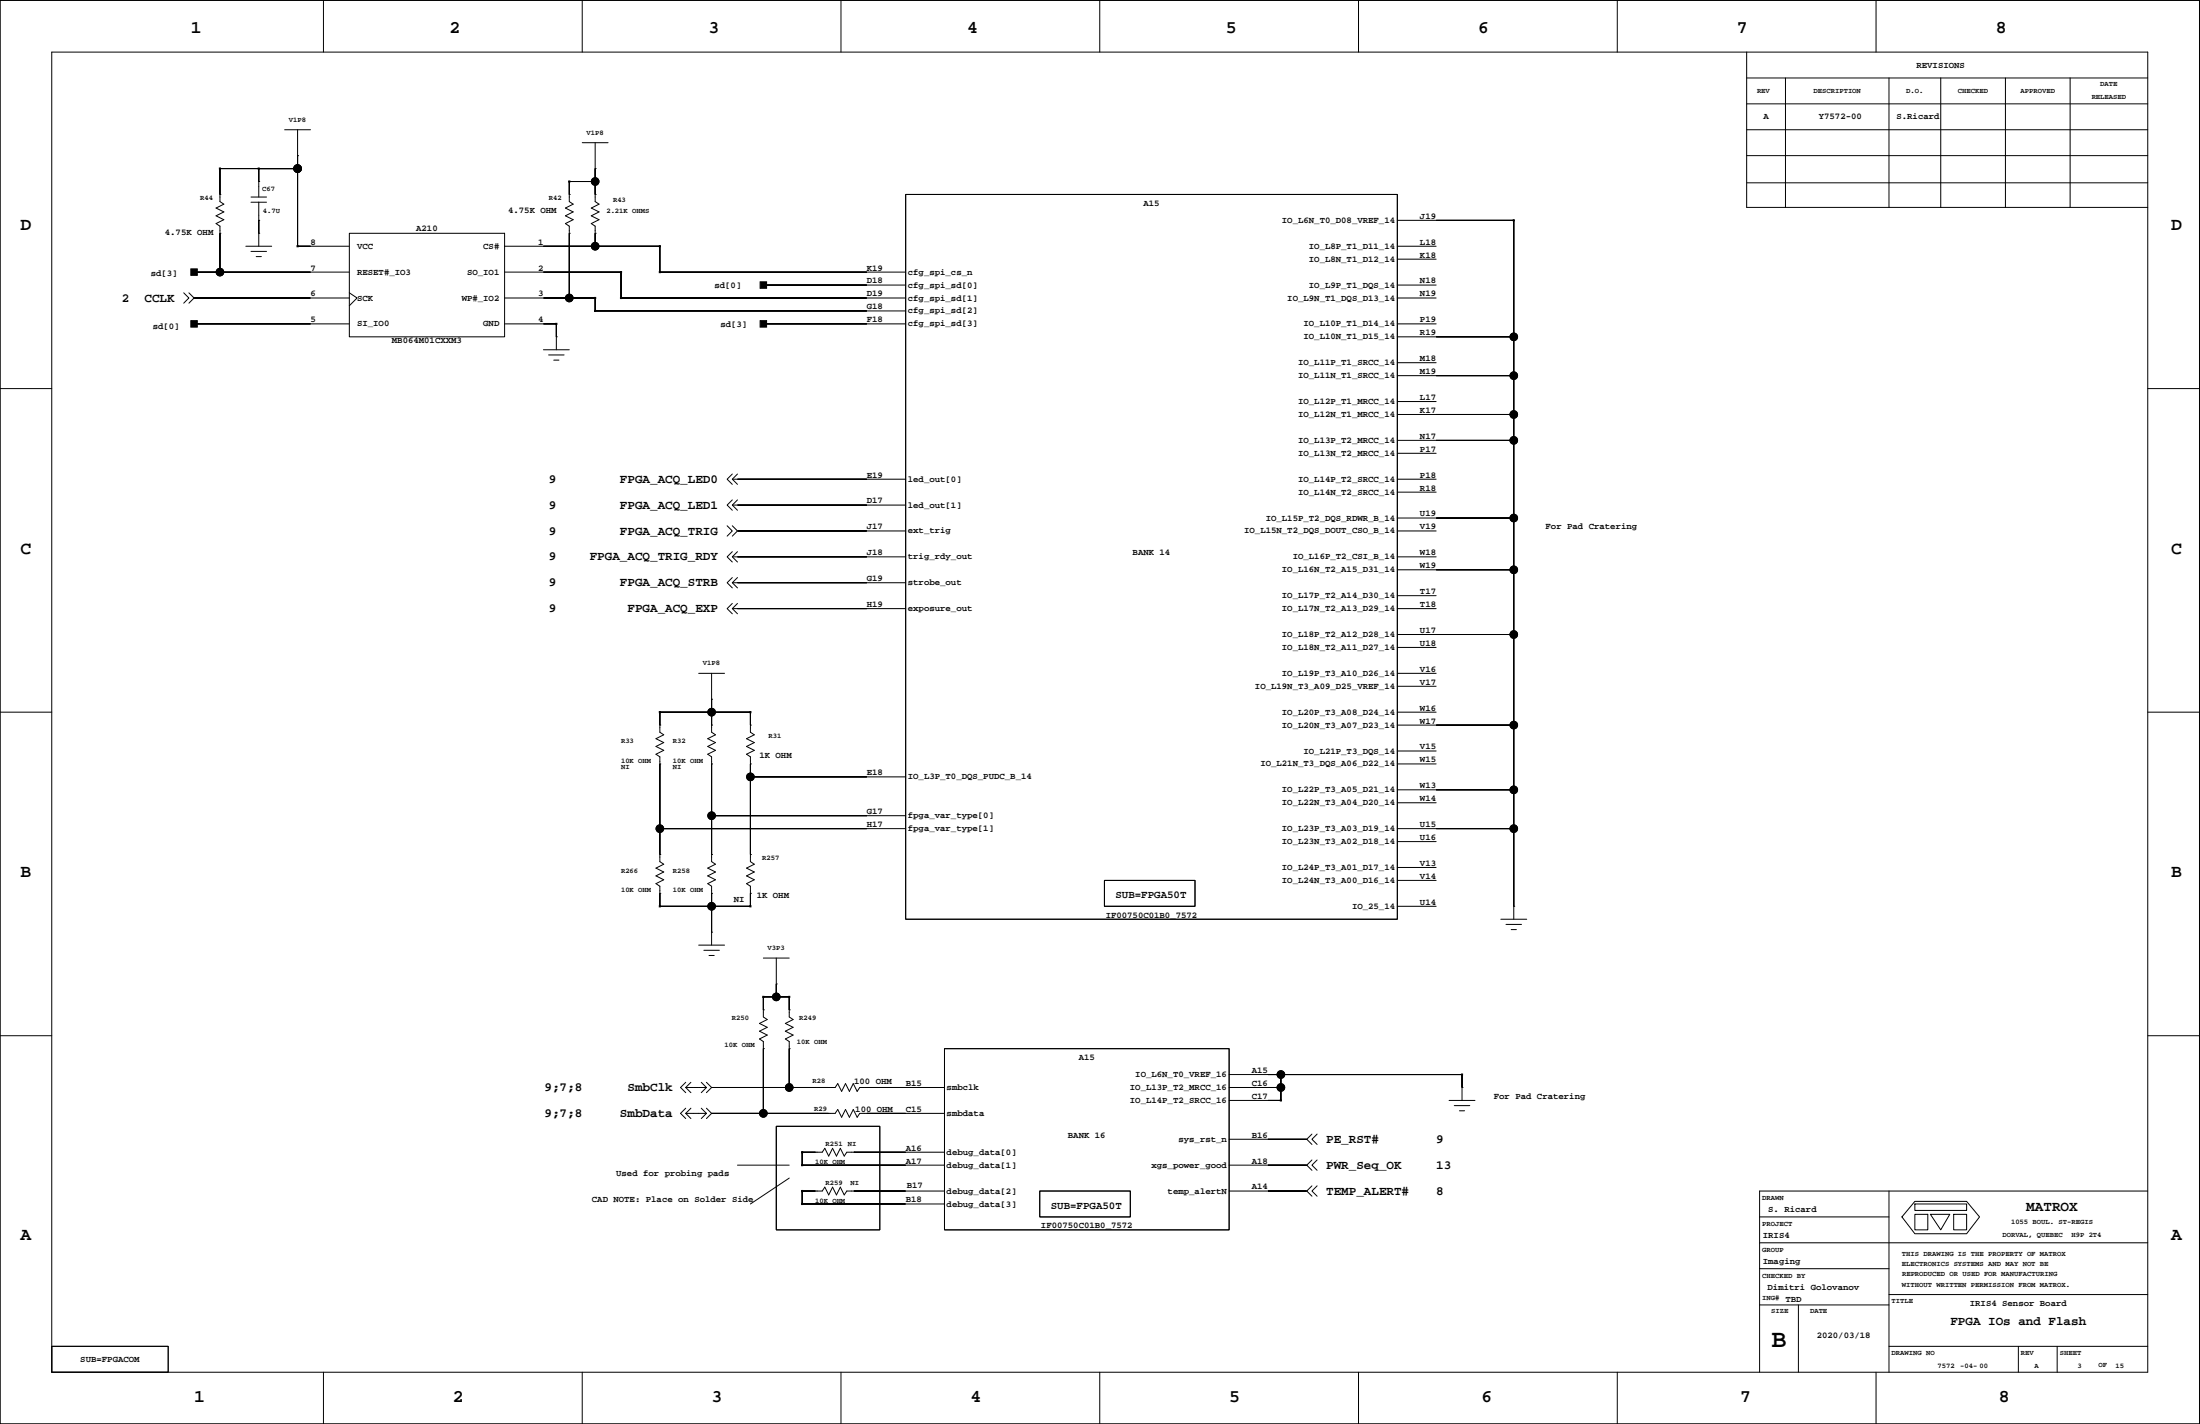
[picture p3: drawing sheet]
<svg xmlns="http://www.w3.org/2000/svg" width="432mm" height="279mm" viewBox="0 0 432 279" stroke-linecap="round" stroke-linejoin="round" font-family="sans-serif">
<g fill="none" stroke="#000" stroke-width=".2">
<path d="M0 .1h431.7v279.3h-431.7zM10.2 10.2h411.3v259h-411.3zM63.5 .1v10.1M114.3 .1v10.1M165.1 .1v10.1M215.9 .1v10.1M266.6 .1v10.1M317.4 .1v10.1M342.8 15.3h78.7M342.8 10.2v30.5h78.7M350.4 15.3v25.4M368.2 .1v10.1"/>
<path d="M370.8 15.3v25.4M380.9 15.3v25.4M393.6 15.3v25.4M406.3 15.3v25.4M43.2 38.2h.1M49.3 38.7h3M49.3 39.7h3M50.8 35.6h.1M50.8 33.1v5.6M50.8 39.7v8.6M55.9 25.5h5M58.4 33.1h.1"/>
<path d="M58.4 30.5h.1M58.4 25.5v22.8h10.2M58.4 33.1h-15.2v6.5l.7 .5-1.5 .7 1.5 .8-1.5 .7 1.5 .8-1.5 .8 .8 .5v9M111.7 38.2h.1M114.3 28h5.1M116.8 38.2h.1M116.8 33.1h.1M116.8 28v11.6l.8 .5-1.5 .7 1.5 .8-1.5 .7 1.5 .8-1.5 .8 .7 .5v3.9M116.8 35.6h-5.1v4l.8 .5-1.5 .7 1.5 .8-1.5 .7 1.5 .8-1.5 .8 .7 .5v14.1M177.8 38.2h96.5v142.2h-96.5zM342.8 35.9h78.7M342.8 30.5h78.7"/>
<path d="M342.8 25.5h78.7M342.8 20.4h78.7M36.1 57.5l1 1-1 1M37.1 57.5l1 1-1 1M38.1 58.5h.1M38.1 58.5h30.5M38.1 53.4h30.5M43.2 45.8h.1M48.2 48.3h5.1M49.3 49.3h3M50.3 50.3h1M50.8 45.8h.1"/>
<path d="M50.8 43.2h.1M68.6 57.5l1.5 1-1.5 1.5M68.6 45.8h30.4v20.3h-30.4zM99 58.5h17.8v2.5h61M99 53.4h22.9v5.1h55.9M99 48.3h30.5v5.1h48.3M111.7 45.8h.1M116.8 45.8h.1M149.8 55.9h28M274.3 55.9h7.6M274.3 58.5h7.6M274.3 48.3h7.6"/>
<path d="M274.3 43.2h22.8v137.2M274.3 50.9h7.6M0 76.2h10.2M38.1 63.5h30.5M99 63.5h10.2v5.1M106.7 68.6h5M107.7 69.6h3M108.7 70.7h1M109.2 66.1h.1M149.8 63.5h28M274.3 63.5h7.6M274.3 66.1h22.8"/>
<path d="M274.3 71.2h7.6M274.3 73.7h22.8M274.3 78.8h7.6M421.5 76.2h10.2M143.7 93l-1 1 1 1M143.7 98.1l-1 1 1 1M143.7 94h34.1M143.7 99.1h34.1M144.7 94h.1M144.7 99.1h.1M144.7 93l-1 1 1 1M144.7 98.1l-1 1 1 1"/>
<path d="M274.3 94h7.6M274.3 81.3h22.8M274.3 86.4h22.8M274.3 88.9h7.6M274.3 96.6h7.6M142.7 103.2l1 1-1 1M143.7 103.2l1 1-1 1M143.7 108.2l-1 1.1 1 1M143.7 113.3l-1 1 1 1.1M143.7 118.4l-1 1 1 1M143.7 109.3h34.1M143.7 114.3h34.1"/>
<path d="M143.7 119.4h34.1M144.7 104.2h.1M144.7 109.3h.1M144.7 114.3h.1M144.7 119.4h.1M144.7 108.2l-1 1.1 1 1M144.7 113.3l-1 1 1 1.1M144.7 118.4l-1 1 1 1M144.7 104.2h33.1M274.3 109.3h7.6M274.3 119.4h7.6M274.3 104.2h7.6"/>
<path d="M274.3 101.6h22.8M274.3 111.8h22.8M274.3 116.9h7.6M0 139.7h10.2M129.5 139.7h17.8v4l.7 .5-1.5 .7 1.5 .8-1.5 .8 1.5 .7-1.5 .8 .8 .5v20.6l.7 .5-1.5 .7 1.5 .8-1.5 .8 1.5 .7-1.5 .8 .8 .5v3.9h-17.8v-3.9l-.8-.5 1.6-.8-1.6-.7 1.6-.8-1.6-.8 1.6-.7-.8-.5v-20.6l-.8-.5 1.6-.8-1.6-.7 1.6-.8-1.6-.8 1.6-.7-.8-.5zM137.1 132.1h5.1M139.7 137.2h.1M139.7 132.1v11.6l.7 .5-1.5 .7 1.5 .8-1.5 .8 1.5 .7-1.5 .8 .8 .5v20.6l.7 .5-1.5 .7 1.5 .8-1.5 .8 1.5 .7-1.5 .8 .8 .5v11.5M274.3 139.7h7.6M274.3 124.5h22.8M274.3 127h7.6M274.3 132.1h7.6"/>
<path d="M274.3 134.7h7.6M421.5 139.7h10.2M129.5 149.9h.1M129.5 142.3h.1M139.7 149.9h.1M139.7 142.3h.1M147.3 149.9h.1M147.3 142.3h.1M147.3 152.4h30.5M274.3 142.3h22.8M274.3 147.3h7.6M274.3 149.9h7.6"/>
<path d="M274.3 155h22.8M274.3 157.5h7.6M129.5 175.3h.1M129.5 167.7h.1M129.5 162.6h48.3M139.7 175.3h.1M139.7 167.7h.1M139.7 160h38.1M147.3 175.3h.1M147.3 167.7h.1M216.8 172.7h17.7v5.1h-17.7zM274.3 162.6h22.8"/>
<path d="M274.3 165.1h7.6M274.3 170.2h7.6M274.3 172.7h7.6M274.3 177.8h7.6M297.1 177.8h.1M137.1 185.4h5.1M138.1 186.5h3.1M139.2 187.5h1M139.7 182.9h.1M149.8 198.1h.1M149.8 188h5.1M152.4 193.1h.1"/>
<path d="M152.4 188v7.6M154.9 198.1h.1M294.6 180.4h5.1M295.6 181.4h3M296.6 182.4h1M0 203.2h10.2M134.6 218.5h4.1M134.6 212.4l-1 1 1 1M134.6 217.4l-1 1.1 1 1M134.6 218.5l1 1M134.6 213.4h4.1M134.6 213.4l1 1"/>
<path d="M135.6 217.4l-1 1.1M135.6 212.4l-1 1M137.6 217.4l1.1 1.1M137.6 212.4l1.1 1M138.7 217.4l1 1.1M138.7 218.5l-1.1 1M138.7 213.4l-1.1 1M138.7 212.4l1 1M139.7 218.5l-1 1M139.7 213.4l-1 1M139.7 218.5h.1M139.7 213.4h.1"/>
<path d="M139.7 218.5h24.2l.5-.8 .8 1.5 .8-1.5 .7 1.5 .8-1.5 .7 1.5 .5-.7h16.7M139.7 213.4h24.2l.5-.8 .8 1.5 .8-1.5 .7 1.5 .8-1.5 .7 1.5 .5-.7h16.7M149.8 205.8h.1M154.9 205.8h.1M154.9 213.4v-9l-.8-.5 1.6-.8-1.6-.8 1.6-.7-1.6-.8 1.6-.8-.8-.5v-3.9h-5.1v3.9l.8 .5-1.5 .8 1.5 .8-1.5 .7 1.5 .8-1.5 .8 .7 .5v14.1M162.5 213.4h.1M162.5 218.5h.1M170.1 213.4h.1M170.1 218.5h.1M185.4 205.8h55.8v35.5h-55.8zM241.2 213.4h10.2M241.2 210.8h45.8v5.1"/>
<path d="M251.4 210.8v5.1h-10.2M284.4 215.9h5.1M285.4 216.9h3.1M286.4 217.9h1.1M287 213.4h.1M421.5 203.2h10.2M144.7 228.6h10.2M152.4 221h20.3v20.3h-20.3zM154.9 231.2l-7.6 5M160 226.1h.1M160 233.7h.1M167.6 226.1h.1"/>
<path d="M167.6 233.7h.1M185.4 233.7h-19.2l-.5 .8-.8-1.6-.7 1.6-.8-1.6-.8 1.6-.7-1.6-.5 .8h-4v2.5h28M185.4 226.1h-19.2l-.5 .7-.8-1.5-.7 1.5-.8-1.5-.8 1.5-.7-1.5-.5 .8h-4v2.5h28M204.1 233.7h17.7v5.1h-17.7zM241.2 233.7h15.3M241.2 228.6h15.3M241.2 223.5h15.3M256.5 233.7h.1M256.5 223.5h.1M256.5 228.6h.1M257.5 232.7l-1 1 1 1M257.5 222.5l-1 1 1 1"/>
<path d="M257.5 227.6l-1 1 1 1M258.5 232.7l-1 1 1 1M258.5 222.5l-1 1 1 1M258.5 227.6l-1 1 1 1M345.4 238.8h25.4M370.8 233.7v35.5M375.8 238.3h2.6v3h-2.6zM375.8 236.2h10.2v1.3h-10.2zM375.8 235.7h10.2l2.5 3.1-2.5 3.3h-10.2l-2.5-3.3zM378.9 238.3h3.8l-1.8 3zM383.5 238.3h2.5v3h-2.5zM421.5 233.7h-76.1v35.5"/>
<path d="M345.4 256h25.4M345.4 248.9h25.4M345.4 243.8h76.1M353 256v13.2M370.8 254h50.7M10.2 264.2h22.8v5h-22.8zM63.5 269.2v10.2M114.3 269.2v10.2M165.1 269.2v10.2M215.9 269.2v10.2M266.6 269.2v10.2M317.4 269.2v10.2"/>
<path d="M368.2 269.2v10.2M370.8 264.2h50.7M396.1 264.2v5M403.8 264.2v5"/>
<circle cx="58.4" cy="33.1" r=".75"/>
<circle cx="116.8" cy="35.6" r=".75"/>
<circle cx="43.2" cy="53.4" r=".75"/>
<circle cx="111.7" cy="58.5" r=".75"/>
<circle cx="116.8" cy="48.3" r=".75"/>
<circle cx="297.1" cy="73.7" r=".75"/>
<circle cx="297.1" cy="66.1" r=".75"/>
<circle cx="297.1" cy="86.4" r=".75"/>
<circle cx="297.1" cy="81.3" r=".75"/>
<circle cx="297.1" cy="101.6" r=".75"/>
<circle cx="297.1" cy="111.8" r=".75"/>
<circle cx="139.7" cy="139.7" r=".75"/>
<circle cx="297.1" cy="124.5" r=".75"/>
<circle cx="147.3" cy="152.4" r=".75"/>
<circle cx="297.1" cy="142.3" r=".75"/>
<circle cx="297.1" cy="155" r=".75"/>
<circle cx="129.5" cy="162.6" r=".75"/>
<circle cx="139.7" cy="177.8" r=".75"/>
<circle cx="139.7" cy="160" r=".75"/>
<circle cx="297.1" cy="162.6" r=".75"/>
<circle cx="152.4" cy="195.6" r=".75"/>
<circle cx="149.8" cy="218.5" r=".75"/>
<circle cx="154.9" cy="213.4" r=".75"/>
<circle cx="251.4" cy="213.4" r=".75"/>
<circle cx="251.4" cy="210.8" r=".75"/>
</g>
<g fill="#000" stroke="#000" stroke-width=".2">
<path d="M43.1 33h.2v.2h-.2z" fill-rule="evenodd"/>
<path d="M43.2 33.1v5.1z" fill-rule="evenodd"/>
<path d="M50.7 33h.2v.2h-.2z" fill-rule="evenodd"/>
<path d="M50.8 33.1v2.5z" fill-rule="evenodd"/>
<path d="M58.4 30.5v2.6z" fill-rule="evenodd"/>
<path d="M43.2 33.1h15.2z" fill-rule="evenodd"/>
<path d="M58.4 33.1v15.2z" fill-rule="evenodd"/>
<path d="M50.8 33.1h7.6z" fill-rule="evenodd"/>
<path d="M111.6 35.5h.2v.2h-.2z" fill-rule="evenodd"/>
<path d="M111.7 35.6v2.6z" fill-rule="evenodd"/>
<path d="M111.7 35.6h5.1z" fill-rule="evenodd"/>
<path d="M116.8 35.6v2.6z" fill-rule="evenodd"/>
<path d="M116.8 33.1v2.5z" fill-rule="evenodd"/>
<path d="M37.5 52.8h1.2v1.2h-1.2z" fill-rule="evenodd"/>
<path d="M38.1 53.4h5.1z" fill-rule="evenodd"/>
<path d="M43.2 45.8v7.6z" fill-rule="evenodd"/>
<path d="M50.8 43.2v2.6z" fill-rule="evenodd"/>
<path d="M58.3 48.2h.2v.2h-.2z" fill-rule="evenodd"/>
<path d="M38.1 58.5h22.8z" fill-rule="evenodd"/>
<path d="M58.4 48.3h2.5z" fill-rule="evenodd"/>
<path d="M43.2 53.4h17.7z" fill-rule="evenodd"/>
<path d="M111.7 45.8v12.7z" fill-rule="evenodd"/>
<path d="M106.7 58.5h5z" fill-rule="evenodd"/>
<path d="M116.7 58.4h.2v.2h-.2z" fill-rule="evenodd"/>
<path d="M106.7 48.3h10.1z" fill-rule="evenodd"/>
<path d="M116.8 45.8v2.5z" fill-rule="evenodd"/>
<path d="M116.8 58.5v2.5z" fill-rule="evenodd"/>
<path d="M111.7 58.5h5.1z" fill-rule="evenodd"/>
<path d="M121.8 53.3h.2v.2h-.2z" fill-rule="evenodd"/>
<path d="M121.8 58.4h.2v.2h-.2z" fill-rule="evenodd"/>
<path d="M106.7 53.4h15.2z" fill-rule="evenodd"/>
<path d="M121.9 53.4v5.1z" fill-rule="evenodd"/>
<path d="M129.4 48.2h.2v.2h-.2z" fill-rule="evenodd"/>
<path d="M129.4 53.3h.2v.2h-.2z" fill-rule="evenodd"/>
<path d="M129.5 48.3v5.1z" fill-rule="evenodd"/>
<path d="M116.8 48.3h12.7z" fill-rule="evenodd"/>
<path d="M149.2 55.3h1.3v1.3h-1.3z" fill-rule="evenodd"/>
<path d="M149.8 55.9h20.3z" fill-rule="evenodd"/>
<path d="M129.5 53.4h40.6z" fill-rule="evenodd"/>
<path d="M121.9 58.5h48.2z" fill-rule="evenodd"/>
<path d="M297 43.1h.2v.2h-.2z" fill-rule="evenodd"/>
<path d="M281.9 43.2h15.2z" fill-rule="evenodd"/>
<path d="M297.1 43.2v22.9z" fill-rule="evenodd"/>
<path d="M37.5 62.9h1.2v1.3h-1.2z" fill-rule="evenodd"/>
<path d="M38.1 63.5h22.8z" fill-rule="evenodd"/>
<path d="M109.1 63.4h.2v.3h-.2z" fill-rule="evenodd"/>
<path d="M106.7 63.5h2.5z" fill-rule="evenodd"/>
<path d="M109.2 63.5v2.6z" fill-rule="evenodd"/>
<path d="M116.7 60.9h.2v.2h-.2z" fill-rule="evenodd"/>
<path d="M149.2 62.9h1.3v1.3h-1.3z" fill-rule="evenodd"/>
<path d="M149.8 63.5h20.3z" fill-rule="evenodd"/>
<path d="M116.8 61h53.3z" fill-rule="evenodd"/>
<path d="M281.9 73.7h15.2z" fill-rule="evenodd"/>
<path d="M297.1 73.7v7.6z" fill-rule="evenodd"/>
<path d="M281.9 66.1h15.2z" fill-rule="evenodd"/>
<path d="M297.1 66.1v7.6z" fill-rule="evenodd"/>
<path d="M144.7 94h25.4z" fill-rule="evenodd"/>
<path d="M144.7 99.1h25.4z" fill-rule="evenodd"/>
<path d="M281.9 86.4h15.2z" fill-rule="evenodd"/>
<path d="M297.1 86.4v15.2z" fill-rule="evenodd"/>
<path d="M297.1 81.3v5.1z" fill-rule="evenodd"/>
<path d="M281.9 81.3h15.2z" fill-rule="evenodd"/>
<path d="M144.7 104.2h25.4z" fill-rule="evenodd"/>
<path d="M144.7 109.3h25.4z" fill-rule="evenodd"/>
<path d="M144.7 114.3h25.4z" fill-rule="evenodd"/>
<path d="M144.7 119.4h25.4z" fill-rule="evenodd"/>
<path d="M281.9 101.6h15.2z" fill-rule="evenodd"/>
<path d="M297.1 101.6v10.2z" fill-rule="evenodd"/>
<path d="M281.9 111.8h15.2z" fill-rule="evenodd"/>
<path d="M297.1 111.8v12.7z" fill-rule="evenodd"/>
<path d="M129.4 139.6h.2v.2h-.2z" fill-rule="evenodd"/>
<path d="M129.5 139.7v2.6z" fill-rule="evenodd"/>
<path d="M129.5 139.7h10.2z" fill-rule="evenodd"/>
<path d="M139.7 137.2v2.5z" fill-rule="evenodd"/>
<path d="M139.7 139.7v2.6z" fill-rule="evenodd"/>
<path d="M147.2 139.6h.2v.2h-.2z" fill-rule="evenodd"/>
<path d="M147.3 139.7v2.6z" fill-rule="evenodd"/>
<path d="M139.7 139.7h7.6z" fill-rule="evenodd"/>
<path d="M281.9 124.5h15.2z" fill-rule="evenodd"/>
<path d="M297.1 124.5v17.8z" fill-rule="evenodd"/>
<path d="M129.5 149.9v12.7z" fill-rule="evenodd"/>
<path d="M139.7 149.9v10.1z" fill-rule="evenodd"/>
<path d="M147.3 152.4v15.3z" fill-rule="evenodd"/>
<path d="M147.3 149.9v2.5z" fill-rule="evenodd"/>
<path d="M147.3 152.4h22.8z" fill-rule="evenodd"/>
<path d="M281.9 142.3h15.2z" fill-rule="evenodd"/>
<path d="M297.1 142.3v12.7z" fill-rule="evenodd"/>
<path d="M281.9 155h15.2z" fill-rule="evenodd"/>
<path d="M297.1 155v7.6z" fill-rule="evenodd"/>
<path d="M129.4 177.7h.2v.2h-.2z" fill-rule="evenodd"/>
<path d="M129.5 175.3v2.5z" fill-rule="evenodd"/>
<path d="M129.5 162.6v5.1z" fill-rule="evenodd"/>
<path d="M139.7 177.8v5.1z" fill-rule="evenodd"/>
<path d="M139.7 175.3v2.5z" fill-rule="evenodd"/>
<path d="M129.5 177.8h10.2z" fill-rule="evenodd"/>
<path d="M139.7 160v7.7z" fill-rule="evenodd"/>
<path d="M147.2 177.7h.2v.2h-.2z" fill-rule="evenodd"/>
<path d="M147.3 175.3v2.5z" fill-rule="evenodd"/>
<path d="M139.7 177.8h7.6z" fill-rule="evenodd"/>
<path d="M129.5 162.6h40.6z" fill-rule="evenodd"/>
<path d="M139.7 160h30.4z" fill-rule="evenodd"/>
<path d="M281.9 162.6h15.2z" fill-rule="evenodd"/>
<path d="M297.1 162.6v15.2z" fill-rule="evenodd"/>
<path d="M149.7 195.5h.2v.2h-.2z" fill-rule="evenodd"/>
<path d="M149.8 195.6v2.5z" fill-rule="evenodd"/>
<path d="M152.4 193.1v2.5z" fill-rule="evenodd"/>
<path d="M149.8 195.6h2.6z" fill-rule="evenodd"/>
<path d="M154.8 195.5h.2v.2h-.2z" fill-rule="evenodd"/>
<path d="M152.4 195.6h2.5z" fill-rule="evenodd"/>
<path d="M154.9 195.6v2.5z" fill-rule="evenodd"/>
<path d="M149.8 205.8v12.7z" fill-rule="evenodd"/>
<path d="M139.7 218.5h10.1z" fill-rule="evenodd"/>
<path d="M154.9 205.8v7.6z" fill-rule="evenodd"/>
<path d="M139.7 213.4h15.2z" fill-rule="evenodd"/>
<path d="M154.9 213.4h7.6z" fill-rule="evenodd"/>
<path d="M149.8 218.5h12.7z" fill-rule="evenodd"/>
<path d="M170.1 213.4h7.7z" fill-rule="evenodd"/>
<path d="M170.1 218.5h7.7z" fill-rule="evenodd"/>
<path d="M251.3 215.8h.2v.2h-.2z" fill-rule="evenodd"/>
<path d="M248.9 213.4h2.5z" fill-rule="evenodd"/>
<path d="M251.4 213.4v2.5z" fill-rule="evenodd"/>
<path d="M248.9 215.9h2.5z" fill-rule="evenodd"/>
<path d="M251.4 210.8v2.6z" fill-rule="evenodd"/>
<path d="M248.9 210.8h2.5z" fill-rule="evenodd"/>
<path d="M286.8 210.7h.3v.2h-.3z" fill-rule="evenodd"/>
<path d="M287 210.8v2.6z" fill-rule="evenodd"/>
<path d="M251.4 210.8h35.6z" fill-rule="evenodd"/>
<path d="M157.3 228.5h.3v.2h-.3z" fill-rule="evenodd"/>
<path d="M157.3 226h.3v.2h-.3z" fill-rule="evenodd"/>
<path d="M157.3 236.1h.3v.2h-.3z" fill-rule="evenodd"/>
<path d="M157.3 233.6h.3v.2h-.3z" fill-rule="evenodd"/>
<path d="M157.4 226.1v2.5z" fill-rule="evenodd"/>
<path d="M157.4 233.7v2.5z" fill-rule="evenodd"/>
<path d="M157.4 226.1h2.6z" fill-rule="evenodd"/>
<path d="M157.4 233.7h2.6z" fill-rule="evenodd"/>
<path d="M157.4 228.6h20.4z" fill-rule="evenodd"/>
<path d="M157.4 236.2h20.4z" fill-rule="evenodd"/>
<path d="M167.6 226.1h10.2z" fill-rule="evenodd"/>
<path d="M167.6 233.7h10.2z" fill-rule="evenodd"/>
<path d="M248.9 223.5h7.6z" fill-rule="evenodd"/>
<path d="M248.9 233.7h7.6z" fill-rule="evenodd"/>
<path d="M248.9 228.6h7.6z" fill-rule="evenodd"/>
<circle cx="58.4" cy="33.1" r=".75"/>
<circle cx="116.8" cy="35.6" r=".75"/>
<circle cx="43.2" cy="53.4" r=".75"/>
<circle cx="111.7" cy="58.5" r=".75"/>
<circle cx="116.8" cy="48.3" r=".75"/>
<circle cx="297.1" cy="73.7" r=".75"/>
<circle cx="297.1" cy="66.1" r=".75"/>
<circle cx="297.1" cy="86.4" r=".75"/>
<circle cx="297.1" cy="81.3" r=".75"/>
<circle cx="297.1" cy="101.6" r=".75"/>
<circle cx="297.1" cy="111.8" r=".75"/>
<circle cx="139.7" cy="139.7" r=".75"/>
<circle cx="297.1" cy="124.5" r=".75"/>
<circle cx="147.3" cy="152.4" r=".75"/>
<circle cx="297.1" cy="142.3" r=".75"/>
<circle cx="297.1" cy="155" r=".75"/>
<circle cx="129.5" cy="162.6" r=".75"/>
<circle cx="139.7" cy="177.8" r=".75"/>
<circle cx="139.7" cy="160" r=".75"/>
<circle cx="297.1" cy="162.6" r=".75"/>
<circle cx="152.4" cy="195.6" r=".75"/>
<circle cx="149.8" cy="218.5" r=".75"/>
<circle cx="154.9" cy="213.4" r=".75"/>
<circle cx="251.4" cy="213.4" r=".75"/>
<circle cx="251.4" cy="210.8" r=".75"/>
</g>
<text font-size="4.9" x="347.7" y="264.3">B</text>
<g font-size="3.5">
<text x="37.5" y="6.6">1</text>
<text x="88.2" y="6.6">2</text>
<text x="139" y="6.6">3</text>
<text x="189.8" y="6.6">4</text>
<text x="240.6" y="6.6">5</text>
<text x="290.1" y="6.6">6</text>
<text x="340.9" y="6.6">7</text>
<text x="391.7" y="6.6">8</text>
<text x="4" y="45.1">D</text>
<text x="426.1" y="45.1">D</text>
<text x="4" y="108.6">C</text>
<text x="426.1" y="108.6">C</text>
<text x="4" y="172.1">B</text>
<text x="426.1" y="172.1">B</text>
<text x="4" y="243.2">A</text>
<text x="426.1" y="243.2">A</text>
<text x="38.1" y="275.1">1</text>
<text x="88.9" y="275.1">2</text>
<text x="139.7" y="275.1">3</text>
<text x="190.5" y="275.1">4</text>
<text x="241.2" y="275.1">5</text>
<text x="290.8" y="275.1">6</text>
<text x="341.6" y="275.1">7</text>
<text x="392.3" y="275.1">8</text>
</g>
<text font-size="2.8" x="397.7" y="237.5">MATROX</text>
<g font-size="2.5">
<text x="23.9" y="59.2">2</text>
<text x="28.4" y="59.2">CCLK</text>
<text x="107.7" y="94.7">9</text>
<text x="121.7" y="94.7">FPGA_ACQ_LED0</text>
<text x="107.7" y="99.8">9</text>
<text x="121.7" y="99.8">FPGA_ACQ_LED1</text>
<text x="107.7" y="104.9">9</text>
<text x="121.7" y="104.9">FPGA_ACQ_TRIG</text>
<text x="107.7" y="110">9</text>
<text x="115.7" y="110">FPGA_ACQ_TRIG_RDY</text>
<text x="107.7" y="115">9</text>
<text x="121.7" y="115">FPGA_ACQ_STRB</text>
<text x="107.7" y="120.1">9</text>
<text x="123.2" y="120.1">FPGA_ACQ_EXP</text>
<text x="106.9" y="214.1">9;7;8</text>
<text x="123.2" y="214.1">SmbClk</text>
<text x="106.9" y="219.1">9;7;8</text>
<text x="121.7" y="219.1">SmbData</text>
<text x="260.3" y="224.2">PE_RST#</text>
<text x="281.9" y="224.2">9</text>
<text x="260.3" y="229.3">PWR_Seq_OK</text>
<text x="281.9" y="229.3">13</text>
<text x="260.3" y="234.4">TEMP_ALERT#</text>
<text x="281.9" y="234.4">8</text>
<text x="382.8" y="259.9">FPGA IOs and Flash</text>
</g>
<g font-size="2.1">
<text x="218.9" y="176.3">SUB=FPGA50T</text>
<text x="206.2" y="237.2">SUB=FPGA50T</text>
</g>
<g font-size="1.8">
<text x="376.2" y="13.3">REVISIONS</text>
<text x="346.1" y="23.4">A</text>
<text x="357" y="23.4">Y7572-00</text>
<text x="372.2" y="23.4">S.Ricard</text>
<text x="99.7" y="41.9">4.75K OHM</text>
<text x="224.4" y="40.4">A15</text>
<text x="32.4" y="46.2">4.75K OHM</text>
<text x="60.9" y="48">8</text>
<text x="81.7" y="45.3">A210</text>
<text x="105.6" y="48">1</text>
<text x="251.6" y="43.7">IO_L6N_T0_D08_VREF_14</text>
<text x="278.7" y="48">L18</text>
<text x="278.7" y="42.9">J19</text>
<text x="60.9" y="53.1">7</text>
<text x="70.1" y="48.8">VCC</text>
<text x="70.1" y="53.9">RESET#_IO3</text>
<text x="91.7" y="53.9">SO_IO1</text>
<text x="94.8" y="48.8">CS#</text>
<text x="105.6" y="53.1">2</text>
<text x="170.1" y="53.1">K19</text>
<text x="178.2" y="53.9">cfg_spi_cs_n</text>
<text x="256.9" y="48.8">IO_L8P_T1_D11_14</text>
<text x="256.9" y="51.3">IO_L8N_T1_D12_14</text>
<text x="278.7" y="50.5">K18</text>
<text x="29.6" y="54.1">sd[3]</text>
<text x="60.9" y="58.2">6</text>
<text x="70.1" y="59">SCK</text>
<text x="90.6" y="59">WP#_IO2</text>
<text x="105.6" y="58.2">3</text>
<text x="140.2" y="56.5">sd[0]</text>
<text x="170.1" y="58.2">D19</text>
<text x="170.1" y="55.6">D18</text>
<text x="178.2" y="56.4">cfg_spi_sd[0]</text>
<text x="178.2" y="59">cfg_spi_sd[1]</text>
<text x="252.7" y="59">IO_L9N_T1_DQS_D13_14</text>
<text x="256.9" y="56.4">IO_L9P_T1_DQS_14</text>
<text x="278.7" y="58.2">N19</text>
<text x="278.7" y="55.6">N18</text>
<text x="30" y="64.5">sd[0]</text>
<text x="60.9" y="63.2">5</text>
<text x="70.1" y="64">SI_IO0</text>
<text x="94.8" y="64">GND</text>
<text x="105.6" y="63.2">4</text>
<text x="141.4" y="64.2">sd[3]</text>
<text x="170.1" y="63.2">F18</text>
<text x="170.1" y="60.7">G18</text>
<text x="178.2" y="61.5">cfg_spi_sd[2]</text>
<text x="178.2" y="64">cfg_spi_sd[3]</text>
<text x="255.8" y="64">IO_L10P_T1_D14_14</text>
<text x="278.7" y="65.8">R19</text>
<text x="278.7" y="63.2">P19</text>
<text x="76.9" y="67.3">MB064M01CXXM3</text>
<text x="254.8" y="71.7">IO_L11P_T1_SRCC_14</text>
<text x="255.8" y="66.6">IO_L10N_T1_D15_14</text>
<text x="278.7" y="70.9">M18</text>
<text x="254.8" y="74.2">IO_L11N_T1_SRCC_14</text>
<text x="278.7" y="73.4">M19</text>
<text x="254.8" y="79.3">IO_L12P_T1_MRCC_14</text>
<text x="254.8" y="81.8">IO_L12N_T1_MRCC_14</text>
<text x="278.7" y="81">K17</text>
<text x="278.7" y="78.5">L17</text>
<text x="254.8" y="86.9">IO_L13P_T2_MRCC_14</text>
<text x="254.8" y="89.4">IO_L13N_T2_MRCC_14</text>
<text x="278.7" y="88.6">P17</text>
<text x="278.7" y="86.1">N17</text>
<text x="170.1" y="93.7">E19</text>
<text x="178.2" y="94.5">led_out[0]</text>
<text x="254.8" y="94.5">IO_L14P_T2_SRCC_14</text>
<text x="278.7" y="93.7">P18</text>
<text x="170.1" y="98.8">D17</text>
<text x="178.2" y="99.6">led_out[1]</text>
<text x="254.8" y="97.1">IO_L14N_T2_SRCC_14</text>
<text x="278.7" y="101.3">U19</text>
<text x="278.7" y="96.2">R18</text>
<text x="170.1" y="103.9">J17</text>
<text x="178.2" y="104.7">ext_trig</text>
<text x="244.2" y="104.7">IO_L15N_T2_DQS_DOUT_CSO_B_14</text>
<text x="248.4" y="102.1">IO_L15P_T2_DQS_RDWR_B_14</text>
<text x="278.7" y="103.9">V19</text>
<text x="303.4" y="103.9">For Pad Cratering</text>
<text x="170.1" y="108.9">J18</text>
<text x="178.2" y="109.8">trig_rdy_out</text>
<text x="222.3" y="108.9">BANK 14</text>
<text x="251.6" y="112.3">IO_L16N_T2_A15_D31_14</text>
<text x="253.7" y="109.8">IO_L16P_T2_CSI_B_14</text>
<text x="278.7" y="111.5">W19</text>
<text x="278.7" y="108.9">W18</text>
<text x="170.1" y="119.1">H19</text>
<text x="170.1" y="114">G19</text>
<text x="178.2" y="114.8">strobe_out</text>
<text x="178.2" y="119.9">exposure_out</text>
<text x="251.6" y="117.4">IO_L17P_T2_A14_D30_14</text>
<text x="251.6" y="119.9">IO_L17N_T2_A13_D29_14</text>
<text x="278.7" y="119.1">T18</text>
<text x="278.7" y="116.6">T17</text>
<text x="251.6" y="125">IO_L18P_T2_A12_D28_14</text>
<text x="278.7" y="124.2">U17</text>
<text x="251.6" y="127.5">IO_L18N_T2_A11_D27_14</text>
<text x="278.7" y="131.8">V16</text>
<text x="278.7" y="126.7">U18</text>
<text x="246.3" y="135.1">IO_L19N_T3_A09_D25_VREF_14</text>
<text x="251.6" y="132.6">IO_L19P_T3_A10_D26_14</text>
<text x="278.7" y="134.3">V17</text>
<text x="251.6" y="140.2">IO_L20P_T3_A08_D24_14</text>
<text x="251.6" y="142.8">IO_L20N_T3_A07_D23_14</text>
<text x="278.7" y="142">W17</text>
<text x="278.7" y="139.4">W16</text>
<text x="149" y="148.7">1K OHM</text>
<text x="255.8" y="147.8">IO_L21P_T3_DQS_14</text>
<text x="278.7" y="149.6">W15</text>
<text x="278.7" y="147">V15</text>
<text x="170.1" y="152.1">E18</text>
<text x="178.2" y="152.9">IO_L3P_T0_DQS_PUDC_B_14</text>
<text x="247.4" y="150.4">IO_L21N_T3_DQS_A06_D22_14</text>
<text x="251.6" y="155.5">IO_L22P_T3_A05_D21_14</text>
<text x="278.7" y="154.7">W13</text>
<text x="170.1" y="159.7">G17</text>
<text x="178.2" y="160.5">fpga_var_type[0]</text>
<text x="251.6" y="158">IO_L22N_T3_A04_D20_14</text>
<text x="278.7" y="157.2">W14</text>
<text x="170.1" y="162.3">H17</text>
<text x="178.2" y="163.1">fpga_var_type[1]</text>
<text x="251.6" y="163.1">IO_L23P_T3_A03_D19_14</text>
<text x="251.6" y="165.6">IO_L23N_T3_A02_D18_14</text>
<text x="278.7" y="164.8">U16</text>
<text x="278.7" y="162.3">U15</text>
<text x="251.6" y="170.7">IO_L24P_T3_A01_D17_14</text>
<text x="251.6" y="173.2">IO_L24N_T3_A00_D16_14</text>
<text x="278.7" y="172.4">V14</text>
<text x="278.7" y="169.9">V13</text>
<text x="144" y="177">NI</text>
<text x="148.5" y="176.3">1K OHM</text>
<text x="265.4" y="178.3">IO_25_14</text>
<text x="278.7" y="177.5">U14</text>
<text x="217" y="180">IF00750C01B0_7572</text>
<text x="211.7" y="208">A15</text>
<text x="167.6" y="212.6">100 OHM</text>
<text x="177.8" y="213.1">B15</text>
<text x="185.8" y="213.9">smbclk</text>
<text x="221.8" y="213.9">IO_L13P_T2_MRCC_16</text>
<text x="222.8" y="211.3">IO_L6N_T0_VREF_16</text>
<text x="245.7" y="215.6">C17</text>
<text x="245.7" y="213.1">C16</text>
<text x="245.7" y="210.5">A15</text>
<text x="293.2" y="215.6">For Pad Cratering</text>
<text x="167.9" y="218.2">100 OHM</text>
<text x="177.8" y="218.1">C15</text>
<text x="185.8" y="218.9">smbdata</text>
<text x="221.8" y="216.4">IO_L14P_T2_SRCC_16</text>
<text x="177.8" y="225.8">A16</text>
<text x="185.8" y="226.6">debug_data[0]</text>
<text x="209.6" y="223.2">BANK 16</text>
<text x="231.3" y="224">sys_rst_n</text>
<text x="245.7" y="223.2">B16</text>
<text x="120.9" y="230.8">Used for probing pads</text>
<text x="177.8" y="228.3">A17</text>
<text x="178" y="233">B17</text>
<text x="185.8" y="229.1">debug_data[1]</text>
<text x="226" y="229.1">xgs_power_good</text>
<text x="245.7" y="233.4">A14</text>
<text x="245.7" y="228.3">A18</text>
<text x="116.2" y="235.9">CAD NOTE: Place on Solder Side</text>
<text x="177.8" y="235.9">B18</text>
<text x="185.8" y="236.7">debug_data[3]</text>
<text x="185.8" y="234.2">debug_data[2]</text>
<text x="229.2" y="234.2">temp_alertN</text>
<text x="347.1" y="237.8">S. Ricard</text>
<text x="204.3" y="241">IF00750C01B0_7572</text>
<text x="346" y="242.9">IRIS4</text>
<text x="346" y="248">Imaging</text>
<text x="346.9" y="253.2">Dimitri Golovanov</text>
<text x="350.4" y="255.5">TBD</text>
<text x="386.6" y="256.2">IRIS4 Sensor Board</text>
<text x="356.6" y="262.6">2020/03/18</text>
<text x="15.8" y="267.2">SUB=FPGACOM</text>
</g>
<g font-size="1.4">
<text x="412.2" y="17">DATE</text>
<text x="56.7" y="23.9">V1P8</text>
<text x="344.9" y="18.2">REV</text>
<text x="355.9" y="18.2">DESCRIPTION</text>
<text x="374.1" y="18.2">D.O.</text>
<text x="384.3" y="18.2">CHECKED</text>
<text x="396.6" y="18.2">APPROVED</text>
<text x="410.5" y="19.5">RELEASED</text>
<text x="115.1" y="26.4">V1P8</text>
<text x="39.3" y="39.3">R44</text>
<text x="51.5" y="37.6">C67</text>
<text x="51.6" y="41.7">4.7U</text>
<text x="107.7" y="39.3">R42</text>
<text x="119" y="41.8">2.21K OHMS</text>
<text x="120.3" y="39.5">R43</text>
<text x="138" y="130.6">V1P8</text>
<text x="121.9" y="145.8">R33</text>
<text x="121.9" y="149.6">10K OHM</text>
<text x="132" y="145.8">R32</text>
<text x="132" y="149.6">10K OHM</text>
<text x="150.8" y="144.8">R31</text>
<text x="121.9" y="150.9">NI</text>
<text x="132" y="150.9">NI</text>
<text x="121.9" y="171.2">R266</text>
<text x="132" y="171.2">R258</text>
<text x="149.6" y="168.7">R257</text>
<text x="121.9" y="175">10K OHM</text>
<text x="132" y="175">10K OHM</text>
<text x="150.7" y="186.4">V3P3</text>
<text x="143.7" y="200.2">R250</text>
<text x="156.9" y="200.1">R249</text>
<text x="142.2" y="205.5">10K OHM</text>
<text x="156.4" y="204.8">10K OHM</text>
<text x="159.5" y="212.5">R28</text>
<text x="159.8" y="218">R29</text>
<text x="162" y="224.9">R251 NI</text>
<text x="160" y="228.4">10K OHM</text>
<text x="162" y="232.5">R259</text>
<text x="166.9" y="232.4">NI</text>
<text x="160" y="236">10K OHM</text>
<text x="345.9" y="235.4">DRAWN</text>
<text x="345.9" y="240.5">PROJECT</text>
<text x="345.9" y="245.6">GROUP</text>
<text x="393" y="242.7">DORVAL, QUEBEC</text>
<text x="394.7" y="240.2">1055 BOUL. ST-REGIS</text>
<text x="406.6" y="242.7">H9P 2T4</text>
<text x="345.9" y="250.7">CHECKED BY</text>
<text x="373.3" y="246.4">THIS DRAWING IS THE PROPERTY OF MATROX</text>
<text x="373.3" y="248.4">ELECTRONICS SYSTEMS AND MAY NOT BE</text>
<text x="373.3" y="250.4">REPRODUCED OR USED FOR MANUFACTURING</text>
<text x="345.9" y="255">ING#</text>
<text x="347.6" y="257.5">SIZE</text>
<text x="355.3" y="257.5">DATE</text>
<text x="371.3" y="255.8">TITLE</text>
<text x="373.3" y="252.5">WITHOUT WRITTEN PERMISSION FROM MATROX.</text>
<text x="371.3" y="265.9">DRAWING NO</text>
<text x="380.3" y="268.4">7572</text>
<text x="384.7" y="268.4">-04- 00</text>
<text x="396.7" y="265.9">REV</text>
<text x="399.3" y="268.4">A</text>
<text x="404.3" y="265.9">SHEET</text>
<text x="407.7" y="268.4">3</text>
<text x="411.9" y="268.2">OF</text>
<text x="415.2" y="268.4">15</text>
</g>
</svg>
